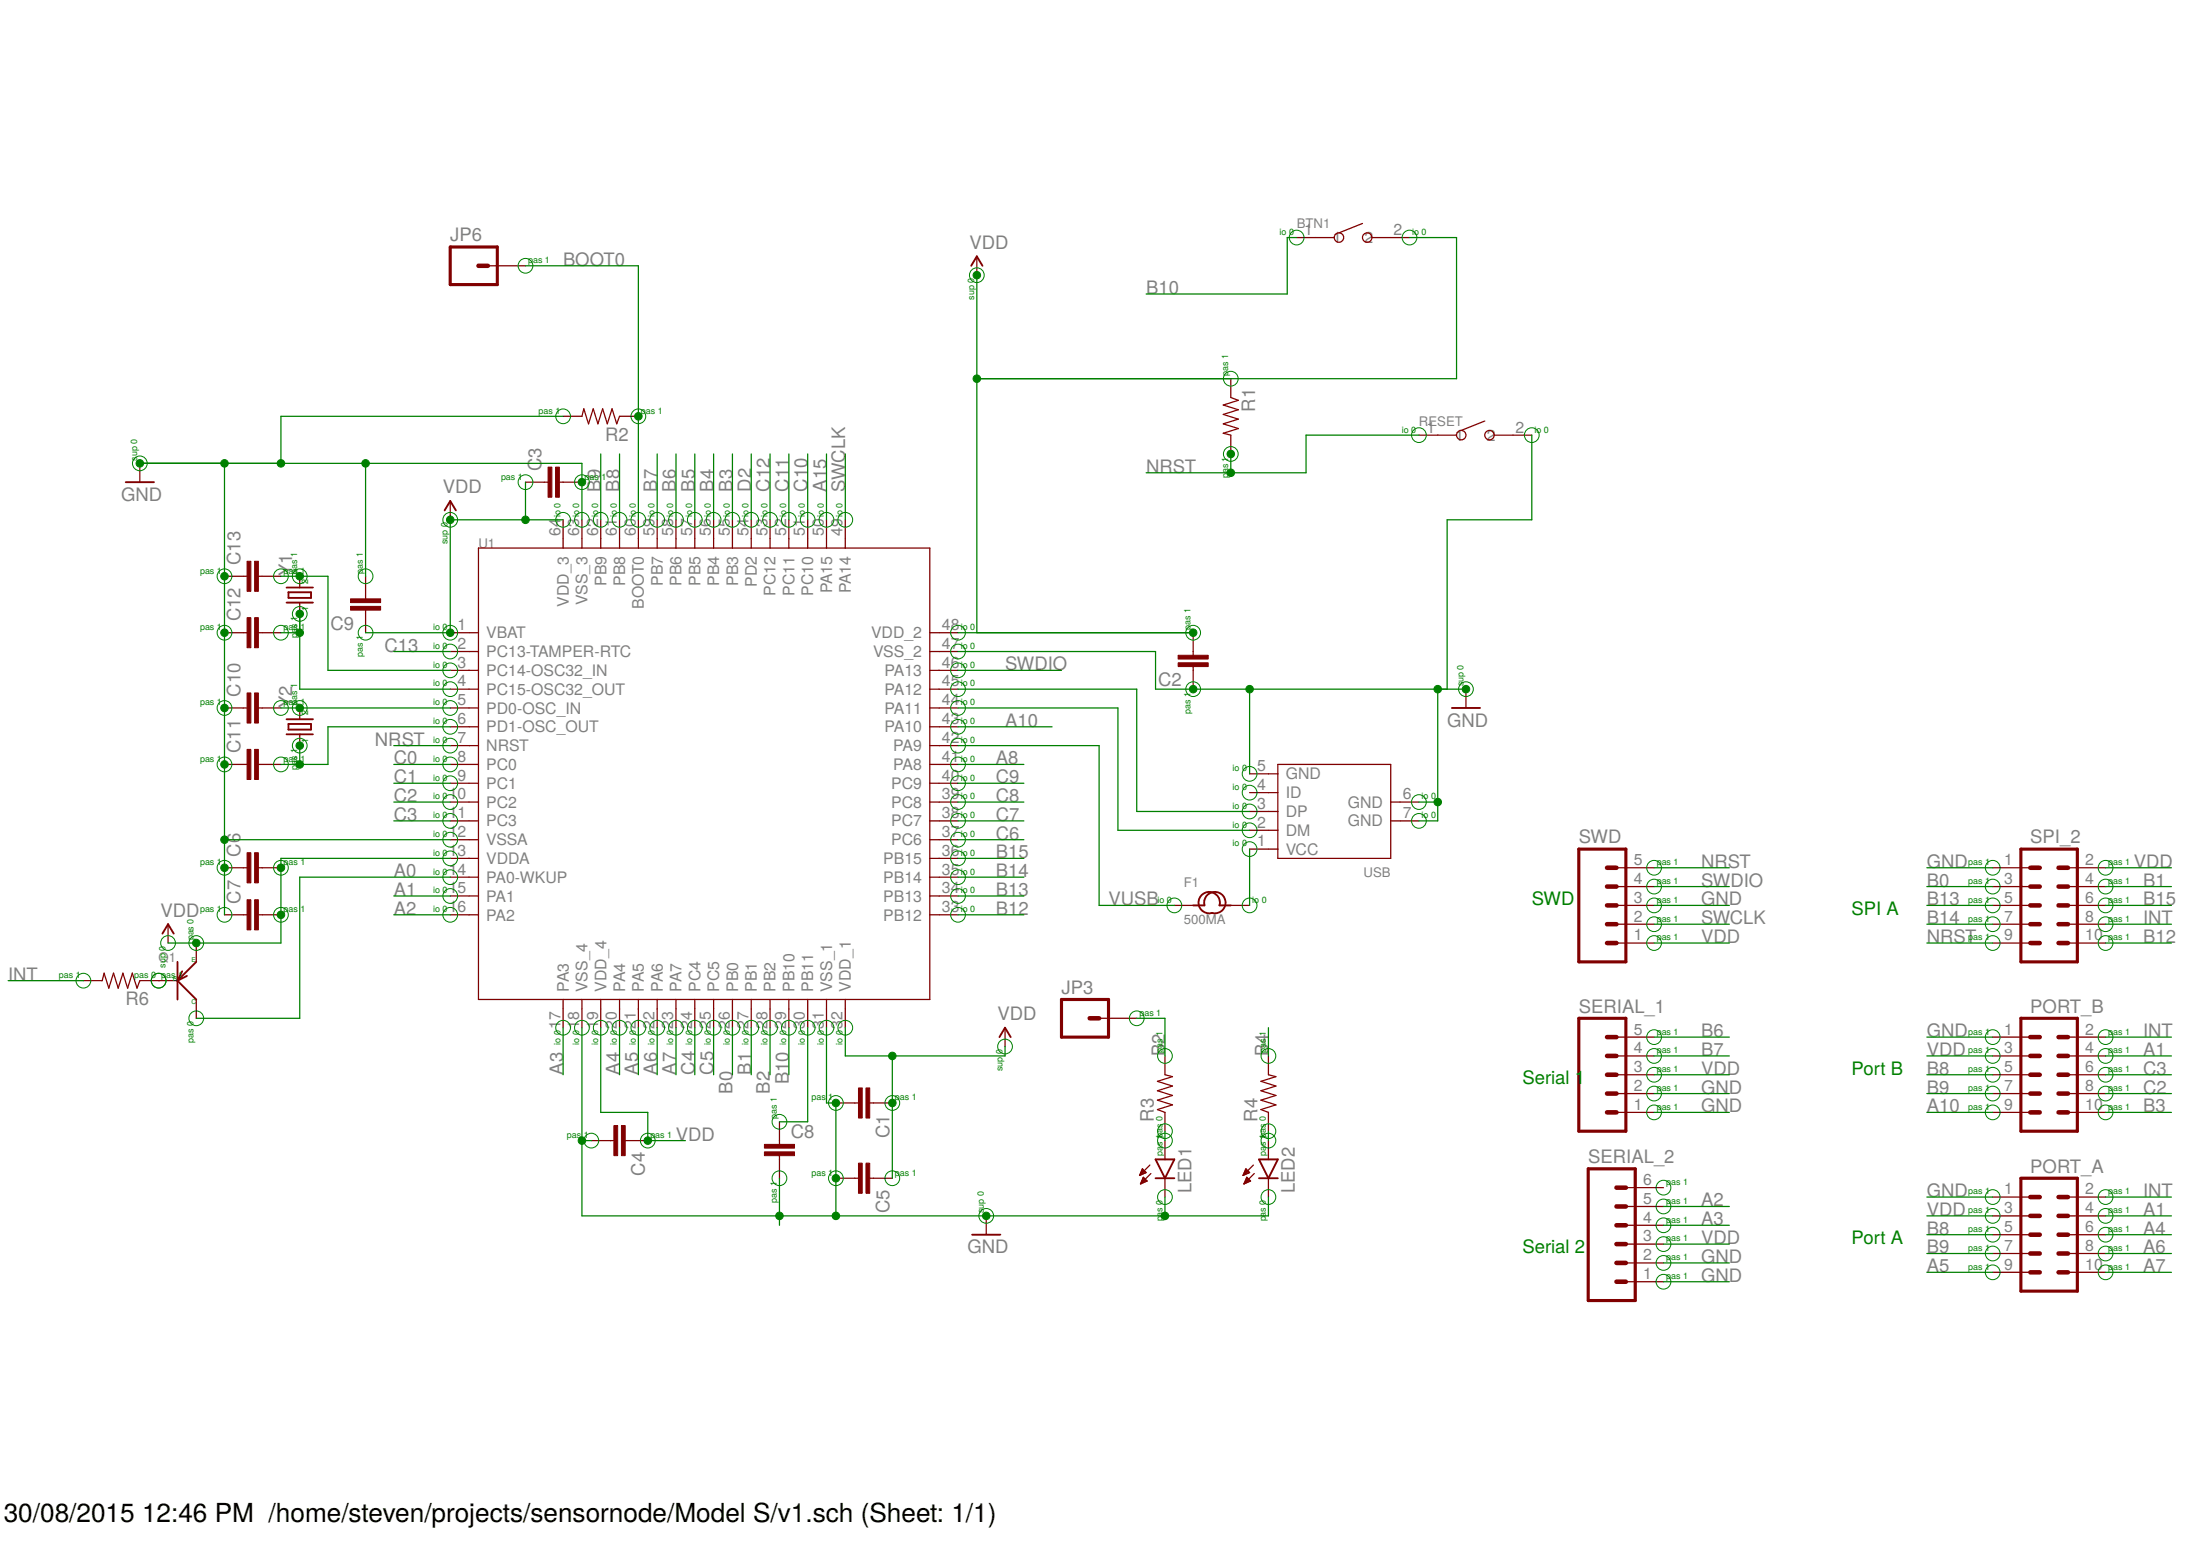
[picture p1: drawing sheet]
<svg xmlns="http://www.w3.org/2000/svg" width="297mm" height="210mm" viewBox="0 0 297 210" stroke-linecap="round" stroke-linejoin="round" font-family="sans-serif">
<g fill="none" stroke="#800000" stroke-width=".17">
<path d="M65.9 35.9h5.1M131.9 34.6v2.5M175.1 32.1h5M184 30.2l-3.2 1.2M185.2 32.1h5.1M76 56.2h2.6l.2-1 .7 2 .6-2 .6 2 .7-2 .6 2 .6-2 .7 2 .4-1h2.5M166.2 51.1v2.6l1 .3-2 .7 2 .6-2 .6 2 .7-2 .6 2 .6-2 .7 1 .2v2.6M191.6 58.7h5.1M200.5 56.8l-3.2 1.3M201.7 58.7h5.1M18.9 62.5v2.6M30.3 77.8h3.1"/>
<path d="M34.9 77.8h3M40.5 77.8v1.5M49.4 77.8v3M60.8 67.6v2.6M64.6 74h60.9v60.9h-60.9zM71 65.1h3M75.5 65.1h3.1M76 70.2v3.8M78.6 70.2v3.8M81.1 70.2v3.8M83.7 70.2v3.8M86.2 70.2v3.8"/>
<path d="M88.7 70.2v3.8M91.3 70.2v3.8M93.8 70.2v3.8M96.4 70.2v3.8M98.9 70.2v3.8M101.4 70.2v3.8M104 70.2v3.8M106.5 70.2v3.8M109.1 70.2v3.8M111.6 70.2v3.8M114.1 70.2v3.8M30.3 95.6h3.1"/>
<path d="M30.3 85.4h3.1M34.9 95.6h3M34.9 85.4h3M40.5 81.3v1.6M40.5 95.6v1.5M40.5 99.1v1.5M49.4 82.4v3M60.8 95.6h3.8M60.8 85.4h3.8M60.8 87.9h3.8M60.8 90.5h3.8M60.8 93h3.8"/>
<path d="M60.8 98.1h3.8M125.5 95.6h3.8M125.5 85.4h3.8M125.5 87.9h3.8M125.5 90.5h3.8M125.5 93h3.8M125.5 98.1h3.8M161.1 85.4v3.1M161.1 90v3M197.9 93v2.6M30.3 117.1h3.1M30.3 103.2h3.1"/>
<path d="M34.9 117.1h3M34.9 103.2h3M60.8 103.2h3.8M60.8 100.6h3.8M60.8 105.7h3.8M60.8 108.3h3.8M60.8 110.8h3.8M60.8 113.3h3.8M60.8 115.9h3.8M60.8 118.4h3.8M125.5 103.2h3.8M125.5 100.6h3.8"/>
<path d="M125.5 105.7h3.8M125.5 108.3h3.8M125.5 110.8h3.8M125.5 113.3h3.8M125.5 115.9h3.8M125.5 118.4h3.8M168.7 114.6h3.8M168.7 112.1h3.8M168.7 109.5h3.8M168.7 107h3.8M168.7 104.5h3.8M172.5 103.2h15.3v12.7h-15.3z"/>
<path d="M187.8 108.3h3.8M187.8 110.8h3.8M218.2 117.1h5.1M218.2 119.7h5.1M269 117.1h5.1M269 119.7h5.1M279.2 117.1h5.1M279.2 119.7h5.1M11.3 132.4h2.5l.3-1 .6 2 .6-2 .7 2 .6-2 .6 2 .7-2 .6 2 .4-1h5.1M22.7 124.8v2.5M26.5 127.3v2.5M26.5 134.9v2.6"/>
<path d="M30.3 123.5h3.1M34.9 123.5h3M60.8 123.5h3.8M60.8 120.9h3.8M76 134.9v3.8M78.6 134.9v3.8M81.1 134.9v3.8M83.7 134.9v3.8M86.2 134.9v3.8M88.7 134.9v3.8M91.3 134.9v3.8M93.8 134.9v3.8"/>
<path d="M96.4 134.9v3.8M98.9 134.9v3.8M101.4 134.9v3.8M104 134.9v3.8M106.5 134.9v3.8M109.1 134.9v3.8M111.6 134.9v3.8M114.1 134.9v3.8M125.5 123.5h3.8M125.5 120.9h3.8M135.7 138.7v2.6M148.4 137.5h5.1"/>
<path d="M158.6 122.2h2.5M166.2 122.2h2.5M218.2 127.3h5.1M218.2 124.8h5.1M218.2 122.2h5.1M218.2 140h5.1M269 127.3h5.1M269 124.8h5.1M269 122.2h5.1M269 140h5.1M279.2 127.3h5.1M279.2 124.8h5.1"/>
<path d="M279.2 122.2h5.1M279.2 140h5.1M79.8 154h3.1M84.4 154h3.1M105.2 151.4v3.1M105.2 156v3M112.9 148.9h3M112.9 159h3M117.4 148.9h3.1M117.4 159h3.1M153.9 158.6h.2M154 158.5h.4"/>
<path d="M154 158.3h.6M154 159.8h.1M154.1 159.7h.2M154.1 158.2h.6M154.1 158.1h.5M154.1 159.5h.5M154.2 159.4h.7M154.2 158h.2M154.2 157.8h.1M154.2 159.3h.5M154.2 157.8l.5 .5-.8 .4zM154.3 159.2h.3"/>
<path d="M154.3 159h.2M154.4 158.9h.1M154.9 159.4l-.5-.5-.4 .9M154.9 159.4l-.9 .4M155.3 157.3l-1.4 1.4M155.4 158.4l-1.4 1.4M157.3 142.5v2.6l1 .2-2 .7 2 .6-2 .6 2 .7-2 .6 2 .6-2 .7 1 .4v2.5M157.3 154v2.5M157.3 159v2.6M167.9 158.6h.2M167.9 158.5h.4M168 158.3h.6"/>
<path d="M168 159.8h.1M168 159.7h.3M168 158.2h.7M168.1 158.1h.4M168.1 159.5h.5M168.1 158h.3M168.1 159.4h.7M168.2 157.8h.1M168.2 159.3h.5M168.2 157.8l.5 .5-.9 .4zM168.2 159.2h.4M168.3 159h.2"/>
<path d="M168.3 158.9h.1M168.8 159.4l-.5-.5-.3 .9M168.8 159.4l-.8 .4M169.2 157.3l-1.4 1.4M169.4 158.4l-1.4 1.4M171.3 142.5v2.6l1 .2-2.1 .7 2.1 .6-2.1 .6 2.1 .7-2.1 .6 2.1 .6-2.1 .7 1.1 .4v2.5M171.3 154v2.5M171.3 159v2.6M218.2 150.2h5.1M218.2 147.6h5.1M218.2 145.1h5.1M218.2 142.5h5.1"/>
<path d="M269 150.2h5.1M269 147.6h5.1M269 145.1h5.1M269 142.5h5.1M279.2 150.2h5.1M279.2 147.6h5.1M279.2 145.1h5.1M279.2 142.5h5.1M133.2 164.1v2.6M219.5 173h5.1M219.5 170.5h5.1M219.5 167.9h5.1"/>
<path d="M219.5 165.4h5.1M219.5 162.9h5.1M219.5 160.3h5.1M269 171.7h5.1M269 169.2h5.1M269 166.7h5.1M269 164.1h5.1M269 161.6h5.1M279.2 171.7h5.1M279.2 169.2h5.1M279.2 166.7h5.1M279.2 164.1h5.1"/>
<path d="M279.2 161.6h5.1"/>
<circle cx="180.8" cy="32.1" r=".64"/>
<circle cx="184.6" cy="32.1" r=".64"/>
<circle cx="197.3" cy="58.7" r=".64"/>
<circle cx="201.1" cy="58.7" r=".64"/>
</g>
<g fill="#800000" stroke="#800000" stroke-width=".14">
<path d="M115.9 146.9h.5v4h-.5z"/>
<path d="M116.9 146.9h.5v4h-.5z"/>
<path d="M159.1 88.5h4v.5h-4z"/>
<path d="M159.1 89.5h4v.5h-4z"/>
<path d="M75 63.1h.5v4h-.5z"/>
<path d="M74 63.1h.5v4h-.5z"/>
<path d="M82.9 151.9h.5v4.1h-.5z"/>
<path d="M83.9 151.9h.5v4.1h-.5z"/>
<path d="M115.9 157h.5v4.1h-.5z"/>
<path d="M116.9 157h.5v4.1h-.5z"/>
<path d="M34.4 115.1h.5v4.1h-.5z"/>
<path d="M33.4 115.1h.5v4.1h-.5z"/>
<path d="M34.4 121.5h.5v4h-.5z"/>
<path d="M33.4 121.5h.5v4h-.5z"/>
<path d="M103.2 155.5h4.1v.5h-4.1z"/>
<path d="M103.2 154.5h4.1v.5h-4.1z"/>
<path d="M47.3 80.8h4.1v.5h-4.1z"/>
<path d="M47.3 81.9h4.1v.5h-4.1z"/>
<path d="M34.4 93.5h.5v4.1h-.5z"/>
<path d="M33.4 93.5h.5v4.1h-.5z"/>
<path d="M34.4 101.2h.5v4h-.5z"/>
<path d="M33.4 101.2h.5v4h-.5z"/>
<path d="M34.4 83.4h.5v4h-.5z"/>
<path d="M33.4 83.4h.5v4h-.5z"/>
<path d="M34.4 75.8h.5v4h-.5z"/>
<path d="M33.4 75.8h.5v4h-.5z"/>
</g>
<g fill="none" stroke="#800000" stroke-width=".25">
<path d="M131.1 35.9l.8-1.3 .8 1.3M17 65.1h3.8M38.7 79.3h3.5M38.9 79.9h3.1v.8h-3.1zM60 68.9l.8-1.3 .8 1.3M38.7 81.3h3.5M38.7 97.1h3.5M38.7 99.1h3.5M38.9 97.7h3.1v.8h-3.1zM196 95.6h3.8M21.9 126l.8-1.2 .8 1.2M24 129.8v5.1"/>
<path d="M24 132.4l2.5 2.5M24.6 131.1l-.6 1.3M25.2 131.7l-1.2 .7M26.5 129.8l-2.5 2.6M134.9 140l.8-1.3 .8 1.3M161.1 122.2h1.5a1.45 1.45 0 0 1 1.3-1.8 1.45 1.45 0 0 1 1.6 1.6 1.45 1.45 0 0 1-1.9 1.2 1.44 1.44 0 0 1-1.8-1.2 1.44 1.44 0 0 1 1.6-1.6 1.44 1.44 0 0 1 1.3 1.8h1.5M156 156.5h2.6l-1.3 2.5zM156 159h2.6M170 159h2.5M170 156.5h2.5l-1.2 2.5zM131.3 166.7h3.8"/>
</g>
<path d="M60.8 33.3h6.3v5.1h-6.3zM213.2 114.6h6.3v15.2h-6.3zM272.9 114.6h7.6v15.2h-7.6zM143.3 134.9h6.4v5.1h-6.4zM213.2 137.5h6.3v15.2h-6.3zM272.9 137.5h7.6v15.2h-7.6zM214.4 157.8h6.4v17.8h-6.4zM272.9 159h7.6v15.3h-7.6z" fill="none" stroke="#800000" stroke-width=".42"/>
<g fill="none" stroke="#800000" stroke-width=".61">
<path d="M64.6 35.9h1.3M217 117.1h1.2M217 119.7h1.2M274.1 117.1h1.3M274.1 119.7h1.3M277.9 117.1h1.3M277.9 119.7h1.3M147.1 137.5h1.3M217 122.2h1.2M217 124.8h1.2M217 127.3h1.2M217 140h1.2"/>
<path d="M274.1 122.2h1.3M274.1 124.8h1.3M274.1 127.3h1.3M274.1 140h1.3M277.9 122.2h1.3M277.9 124.8h1.3M277.9 127.3h1.3M277.9 140h1.3M217 145.1h1.2M217 147.6h1.2M217 150.2h1.2M217 142.5h1.2"/>
<path d="M274.1 145.1h1.3M274.1 147.6h1.3M274.1 150.2h1.3M274.1 142.5h1.3M277.9 145.1h1.3M277.9 147.6h1.3M277.9 150.2h1.3M277.9 142.5h1.3M218.2 167.9h1.3M218.2 170.5h1.3M218.2 173h1.3M218.2 162.9h1.3"/>
<path d="M218.2 165.4h1.3M218.2 160.3h1.3M274.1 166.7h1.3M274.1 169.2h1.3M274.1 171.7h1.3M274.1 161.6h1.3M274.1 164.1h1.3M277.9 166.7h1.3M277.9 169.2h1.3M277.9 171.7h1.3M277.9 161.6h1.3M277.9 164.1h1.3"/>
</g>
<g fill="none" stroke="#008000" stroke-width=".14">
<circle cx="71" cy="35.9" r=".99"/>
<circle cx="131.9" cy="37.1" r=".99"/>
<circle cx="175.1" cy="32.1" r=".99"/>
<circle cx="190.3" cy="32.1" r=".99"/>
<circle cx="76" cy="56.2" r=".99"/>
<circle cx="86.2" cy="56.2" r=".99"/>
<circle cx="166.2" cy="51.1" r=".99"/>
<circle cx="191.6" cy="58.7" r=".99"/>
<circle cx="206.8" cy="58.7" r=".99"/>
<circle cx="18.9" cy="62.5" r=".99"/>
<circle cx="30.3" cy="77.8" r=".99"/>
<circle cx="37.9" cy="77.8" r=".99"/>
<circle cx="40.5" cy="77.8" r=".99"/>
<circle cx="49.4" cy="77.8" r=".99"/>
<circle cx="60.8" cy="70.2" r=".99"/>
<circle cx="71" cy="65.1" r=".99"/>
<circle cx="76" cy="70.2" r=".99"/>
<circle cx="78.6" cy="65.1" r=".99"/>
<circle cx="78.6" cy="70.2" r=".99"/>
<circle cx="81.1" cy="70.2" r=".99"/>
<circle cx="83.7" cy="70.2" r=".99"/>
<circle cx="86.2" cy="70.2" r=".99"/>
<circle cx="88.7" cy="70.2" r=".99"/>
<circle cx="91.3" cy="70.2" r=".99"/>
<circle cx="93.8" cy="70.2" r=".99"/>
<circle cx="96.4" cy="70.2" r=".99"/>
<circle cx="98.9" cy="70.2" r=".99"/>
<circle cx="101.4" cy="70.2" r=".99"/>
<circle cx="104" cy="70.2" r=".99"/>
<circle cx="106.5" cy="70.2" r=".99"/>
<circle cx="109.1" cy="70.2" r=".99"/>
<circle cx="111.6" cy="70.2" r=".99"/>
<circle cx="114.1" cy="70.2" r=".99"/>
<circle cx="166.2" cy="61.3" r=".99"/>
<circle cx="30.3" cy="95.6" r=".99"/>
<circle cx="30.3" cy="85.4" r=".99"/>
<circle cx="37.9" cy="95.6" r=".99"/>
<circle cx="37.9" cy="85.4" r=".99"/>
<circle cx="40.5" cy="95.6" r=".99"/>
<circle cx="40.5" cy="82.9" r=".99"/>
<circle cx="49.4" cy="85.4" r=".99"/>
<circle cx="60.8" cy="93" r=".99"/>
<circle cx="60.8" cy="90.5" r=".99"/>
<circle cx="60.8" cy="95.6" r=".99"/>
<circle cx="60.8" cy="87.9" r=".99"/>
<circle cx="60.8" cy="98.1" r=".99"/>
<circle cx="60.8" cy="85.4" r=".99"/>
<circle cx="129.3" cy="98.1" r=".99"/>
<circle cx="129.3" cy="95.6" r=".99"/>
<circle cx="129.3" cy="90.5" r=".99"/>
<circle cx="129.3" cy="87.9" r=".99"/>
<circle cx="129.3" cy="93" r=".99"/>
<circle cx="129.3" cy="85.4" r=".99"/>
<circle cx="161.1" cy="93" r=".99"/>
<circle cx="161.1" cy="85.4" r=".99"/>
<circle cx="197.9" cy="93" r=".99"/>
<circle cx="30.3" cy="117.1" r=".99"/>
<circle cx="30.3" cy="103.2" r=".99"/>
<circle cx="37.9" cy="117.1" r=".99"/>
<circle cx="37.9" cy="103.2" r=".99"/>
<circle cx="40.5" cy="100.6" r=".99"/>
<circle cx="60.8" cy="115.9" r=".99"/>
<circle cx="60.8" cy="110.8" r=".99"/>
<circle cx="60.8" cy="113.3" r=".99"/>
<circle cx="60.8" cy="118.4" r=".99"/>
<circle cx="60.8" cy="103.2" r=".99"/>
<circle cx="60.8" cy="105.7" r=".99"/>
<circle cx="60.8" cy="108.3" r=".99"/>
<circle cx="60.8" cy="100.6" r=".99"/>
<circle cx="129.3" cy="113.3" r=".99"/>
<circle cx="129.3" cy="103.2" r=".99"/>
<circle cx="129.3" cy="110.8" r=".99"/>
<circle cx="129.3" cy="100.6" r=".99"/>
<circle cx="129.3" cy="118.4" r=".99"/>
<circle cx="129.3" cy="105.7" r=".99"/>
<circle cx="129.3" cy="115.9" r=".99"/>
<circle cx="129.3" cy="108.3" r=".99"/>
<circle cx="168.7" cy="109.5" r=".99"/>
<circle cx="168.7" cy="107" r=".99"/>
<circle cx="168.7" cy="114.6" r=".99"/>
<circle cx="168.7" cy="112.1" r=".99"/>
<circle cx="168.7" cy="104.5" r=".99"/>
<circle cx="191.6" cy="110.8" r=".99"/>
<circle cx="191.6" cy="108.3" r=".99"/>
<circle cx="223.3" cy="117.1" r=".99"/>
<circle cx="223.3" cy="119.7" r=".99"/>
<circle cx="269" cy="119.7" r=".99"/>
<circle cx="269" cy="117.1" r=".99"/>
<circle cx="284.3" cy="117.1" r=".99"/>
<circle cx="284.3" cy="119.7" r=".99"/>
<circle cx="11.3" cy="132.4" r=".99"/>
<circle cx="21.4" cy="132.4" r=".99"/>
<circle cx="22.7" cy="127.3" r=".99"/>
<circle cx="26.5" cy="127.3" r=".99"/>
<circle cx="26.5" cy="137.5" r=".99"/>
<circle cx="30.3" cy="123.5" r=".99"/>
<circle cx="37.9" cy="123.5" r=".99"/>
<circle cx="60.8" cy="120.9" r=".99"/>
<circle cx="60.8" cy="123.5" r=".99"/>
<circle cx="76" cy="138.7" r=".99"/>
<circle cx="78.6" cy="138.7" r=".99"/>
<circle cx="81.1" cy="138.7" r=".99"/>
<circle cx="83.7" cy="138.7" r=".99"/>
<circle cx="86.2" cy="138.7" r=".99"/>
<circle cx="88.7" cy="138.7" r=".99"/>
<circle cx="91.3" cy="138.7" r=".99"/>
<circle cx="93.8" cy="138.7" r=".99"/>
<circle cx="96.4" cy="138.7" r=".99"/>
<circle cx="98.9" cy="138.7" r=".99"/>
<circle cx="101.4" cy="138.7" r=".99"/>
<circle cx="104" cy="138.7" r=".99"/>
<circle cx="106.5" cy="138.7" r=".99"/>
<circle cx="109.1" cy="138.7" r=".99"/>
<circle cx="111.6" cy="138.7" r=".99"/>
<circle cx="114.1" cy="138.7" r=".99"/>
<circle cx="129.3" cy="120.9" r=".99"/>
<circle cx="129.3" cy="123.5" r=".99"/>
<circle cx="153.5" cy="137.5" r=".99"/>
<circle cx="158.6" cy="122.2" r=".99"/>
<circle cx="168.7" cy="122.2" r=".99"/>
<circle cx="223.3" cy="124.8" r=".99"/>
<circle cx="223.3" cy="140" r=".99"/>
<circle cx="223.3" cy="127.3" r=".99"/>
<circle cx="223.3" cy="122.2" r=".99"/>
<circle cx="269" cy="124.8" r=".99"/>
<circle cx="269" cy="122.2" r=".99"/>
<circle cx="269" cy="140" r=".99"/>
<circle cx="269" cy="127.3" r=".99"/>
<circle cx="284.3" cy="140" r=".99"/>
<circle cx="284.3" cy="122.2" r=".99"/>
<circle cx="284.3" cy="124.8" r=".99"/>
<circle cx="284.3" cy="127.3" r=".99"/>
<circle cx="79.8" cy="154" r=".99"/>
<circle cx="87.5" cy="154" r=".99"/>
<circle cx="105.2" cy="151.4" r=".99"/>
<circle cx="105.2" cy="159" r=".99"/>
<circle cx="112.9" cy="148.9" r=".99"/>
<circle cx="112.9" cy="159" r=".99"/>
<circle cx="120.5" cy="148.9" r=".99"/>
<circle cx="120.5" cy="159" r=".99"/>
<circle cx="135.7" cy="141.3" r=".99"/>
<circle cx="157.3" cy="154" r=".99"/>
<circle cx="157.3" cy="142.5" r=".99"/>
<circle cx="157.3" cy="152.7" r=".99"/>
<circle cx="171.3" cy="154" r=".99"/>
<circle cx="171.3" cy="142.5" r=".99"/>
<circle cx="171.3" cy="152.7" r=".99"/>
<circle cx="223.3" cy="150.2" r=".99"/>
<circle cx="223.3" cy="147.6" r=".99"/>
<circle cx="223.3" cy="145.1" r=".99"/>
<circle cx="223.3" cy="142.5" r=".99"/>
<circle cx="269" cy="150.2" r=".99"/>
<circle cx="269" cy="142.5" r=".99"/>
<circle cx="269" cy="147.6" r=".99"/>
<circle cx="269" cy="145.1" r=".99"/>
<circle cx="284.3" cy="150.2" r=".99"/>
<circle cx="284.3" cy="142.5" r=".99"/>
<circle cx="284.3" cy="147.6" r=".99"/>
<circle cx="284.3" cy="145.1" r=".99"/>
<circle cx="133.2" cy="164.1" r=".99"/>
<circle cx="157.3" cy="161.6" r=".99"/>
<circle cx="171.3" cy="161.6" r=".99"/>
<circle cx="224.6" cy="167.9" r=".99"/>
<circle cx="224.6" cy="170.5" r=".99"/>
<circle cx="224.6" cy="165.4" r=".99"/>
<circle cx="224.6" cy="162.9" r=".99"/>
<circle cx="224.6" cy="160.3" r=".99"/>
<circle cx="224.6" cy="173" r=".99"/>
<circle cx="269" cy="161.6" r=".99"/>
<circle cx="269" cy="166.7" r=".99"/>
<circle cx="269" cy="169.2" r=".99"/>
<circle cx="269" cy="171.7" r=".99"/>
<circle cx="269" cy="164.1" r=".99"/>
<circle cx="284.3" cy="171.7" r=".99"/>
<circle cx="284.3" cy="169.2" r=".99"/>
<circle cx="284.3" cy="166.7" r=".99"/>
<circle cx="284.3" cy="161.6" r=".99"/>
<circle cx="284.3" cy="164.1" r=".99"/>
</g>
<g fill="none" stroke="#008000" stroke-width=".17">
<path d="M71 35.9h15.2v34.3M131.9 37.1v48.3M175.1 32.1h-1.3v7.6h-19.1M190.3 32.1h6.4v19h-64.8M76 56.2h-38.1v6.3M191.6 58.7h-15.3v5.1h-21.6M206.8 58.7v11.5h-11.4v22.8M18.9 62.5h59.7v7.7M30.3 62.5v61M37.9 77.8h6.4v12.7h16.5M49.4 62.5v15.3M71 65.1v5.1"/>
<path d="M76 70.2h-15.2v15.2h-11.4M81.1 61.3v8.9M83.7 61.3v8.9M88.7 61.3v8.9M91.3 61.3v8.9M93.8 61.3v8.9M96.4 61.3v8.9M98.9 61.3v8.9M101.4 61.3v8.9M104 61.3v8.9M106.5 61.3v8.9M109.1 61.3v8.9"/>
<path d="M111.6 61.3v8.9M114.1 61.3v8.9M166.2 61.3v2.5M37.9 85.4h2.6M37.9 95.6h22.9M40.5 82.9v10.1h20.3M53.2 87.9h7.6M60.8 98.1h-16.5v5.1h-6.4M129.3 87.9h26.7v5.1h41.9M129.3 93h24.2v16.5h15.2M129.3 90.5h14M129.3 85.4h31.8"/>
<path d="M129.3 95.6h21.6v16.5h17.8M129.3 98.1h12.7M168.7 93v11.5M194.1 93v17.8h-2.5M30.3 113.3h30.5M40.5 100.6v2.6M53.2 110.8h7.6M53.2 108.3h7.6M53.2 103.2h7.6M53.2 100.6h7.6M53.2 105.7h7.6M60.8 115.9h-22.9v11.4h-15.2"/>
<path d="M60.8 118.4h-20.3v19.1h-14M129.3 113.3h8.9M129.3 110.8h8.9M129.3 108.3h8.9M129.3 100.6h19.1v21.6h10.2M129.3 103.2h8.9M129.3 115.9h8.9M129.3 118.4h8.9M129.3 105.7h8.9M168.7 114.6v7.6M191.6 108.3h2.5M223.3 117.1h10.2"/>
<path d="M223.3 119.7h10.2M260.2 117.1h8.8M260.2 119.7h8.8M284.3 117.1h8.9M284.3 119.7h8.9M1.1 132.4h10.2M53.2 123.5h7.6M53.2 120.9h7.6M76 138.7v6.4M78.6 138.7v25.4h92.7v-2.5M81.1 138.7v11.5h6.4v3.8h5M83.7 138.7v6.4"/>
<path d="M86.2 138.7v6.4M88.7 138.7v6.4M91.3 138.7v6.4M93.8 138.7v6.4M96.4 138.7v6.4M98.9 138.7v6.4M101.4 138.7v6.4M104 138.7v6.4M106.5 138.7v6.4M109.1 138.7v12.7h-3.9M111.6 138.7v10.2h1.3v15.2M114.1 138.7v3.8h21.6v-1.2"/>
<path d="M129.3 123.5h8.9M129.3 120.9h8.9M153.5 137.5h3.8v5M171.3 138.7v3.8M223.3 122.2h10.2M223.3 140h10.2M223.3 127.3h10.2M223.3 124.8h10.2M260.2 122.2h8.8M260.2 140h8.8M260.2 127.3h8.8M260.2 124.8h8.8"/>
<path d="M284.3 122.2h8.9M284.3 140h8.9M284.3 127.3h8.9M284.3 124.8h8.9M78.6 154h1.2M105.2 159v6.4M120.5 142.5v16.5M157.3 152.7v1.3M171.3 152.7v1.3M223.3 150.2h10.2M223.3 147.6h10.2M223.3 145.1h10.2"/>
<path d="M223.3 142.5h10.2M260.2 150.2h8.8M260.2 147.6h8.8M260.2 145.1h8.8M260.2 142.5h8.8M284.3 150.2h8.9M284.3 147.6h8.9M284.3 145.1h8.9M284.3 142.5h8.9M157.3 161.6v2.5M224.6 173h8.9M224.6 170.5h8.9"/>
<path d="M224.6 167.9h8.9M224.6 162.9h8.9M224.6 165.4h8.9M260.2 164.1h8.8M260.2 161.6h8.8M260.2 169.2h8.8M260.2 166.7h8.8M260.2 171.7h8.8M284.3 164.1h8.9M284.3 161.6h8.9M284.3 169.2h8.9M284.3 166.7h8.9"/>
<path d="M284.3 171.7h8.9"/>
</g>
<g fill="#008000" stroke="#008000" stroke-width=".14">
<circle cx="112.9" cy="148.9" r=".51"/>
<circle cx="112.9" cy="159" r=".51"/>
<circle cx="112.9" cy="164.1" r=".51"/>
<circle cx="105.2" cy="164.1" r=".51"/>
<circle cx="133.2" cy="164.1" r=".51"/>
<circle cx="78.6" cy="154" r=".51"/>
<circle cx="157.3" cy="164.1" r=".51"/>
<circle cx="30.3" cy="113.3" r=".51"/>
<circle cx="78.6" cy="65.1" r=".51"/>
<circle cx="18.9" cy="62.5" r=".51"/>
<circle cx="30.3" cy="85.4" r=".51"/>
<circle cx="30.3" cy="95.6" r=".51"/>
<circle cx="30.3" cy="77.8" r=".51"/>
<circle cx="30.3" cy="103.2" r=".51"/>
<circle cx="30.3" cy="117.1" r=".51"/>
<circle cx="49.4" cy="62.5" r=".51"/>
<circle cx="37.9" cy="62.5" r=".51"/>
<circle cx="30.3" cy="62.5" r=".51"/>
<circle cx="161.1" cy="93" r=".51"/>
<circle cx="197.9" cy="93" r=".51"/>
<circle cx="168.7" cy="93" r=".51"/>
<circle cx="194.1" cy="93" r=".51"/>
<circle cx="194.1" cy="108.3" r=".51"/>
<circle cx="40.5" cy="77.8" r=".51"/>
<circle cx="40.5" cy="82.9" r=".51"/>
<circle cx="40.5" cy="85.4" r=".51"/>
<circle cx="40.5" cy="95.6" r=".51"/>
<circle cx="40.5" cy="100.6" r=".51"/>
<circle cx="40.5" cy="103.2" r=".51"/>
<circle cx="166.2" cy="61.3" r=".51"/>
<circle cx="166.2" cy="63.8" r=".51"/>
<circle cx="86.2" cy="56.2" r=".51"/>
<circle cx="161.1" cy="85.4" r=".51"/>
<circle cx="131.9" cy="37.1" r=".51"/>
<circle cx="131.9" cy="51.1" r=".51"/>
<circle cx="120.5" cy="148.9" r=".51"/>
<circle cx="120.5" cy="142.5" r=".51"/>
<circle cx="87.5" cy="154" r=".51"/>
<circle cx="37.9" cy="117.1" r=".51"/>
<circle cx="37.9" cy="123.5" r=".51"/>
<circle cx="26.5" cy="127.3" r=".51"/>
<circle cx="71" cy="70.2" r=".51"/>
<circle cx="60.8" cy="85.4" r=".51"/>
<circle cx="60.8" cy="70.2" r=".51"/>
</g>
<g font-size="3.5">
<text x=".5" y="205.4">30/08/2015</text>
<text x="19.2" y="205.4">12:46 PM /home/steven/projects/sensornode/Model S/v1.sch (Sheet: 1/1)</text>
</g>
<g font-size="2.5" fill="#808080">
<text x="60.8" y="32.6">JP6</text>
<text x="76" y="35.9">BOOT0</text>
<text x="130.9" y="33.6">VDD</text>
<text x="154.8" y="39.7">B10</text>
<text x="81.7" y="59.5">R2</text>
<text x="169.5" y="55.6" transform="rotate(-90 169.5 55.6)">R1</text>
<text x="73.1" y="63.6" transform="rotate(-90 73.1 63.6)">C3</text>
<text x="154.8" y="63.8">NRST</text>
<text x="16.3" y="67.6">GND</text>
<text x="59.8" y="66.6">VDD</text>
<text x="81.1" y="66.4" transform="rotate(-90 81.1 66.4)">B9</text>
<text x="83.6" y="66.4" transform="rotate(-90 83.6 66.4)">B8</text>
<text x="88.7" y="66.4" transform="rotate(-90 88.7 66.4)">B7</text>
<text x="91.3" y="66.4" transform="rotate(-90 91.3 66.4)">B6</text>
<text x="93.8" y="66.4" transform="rotate(-90 93.8 66.4)">B5</text>
<text x="96.3" y="66.4" transform="rotate(-90 96.3 66.4)">B4</text>
<text x="98.9" y="66.4" transform="rotate(-90 98.9 66.4)">B3</text>
<text x="101.4" y="66.4" transform="rotate(-90 101.4 66.4)">D2</text>
<text x="104" y="66.4" transform="rotate(-90 104 66.4)">C12</text>
<text x="106.5" y="66.4" transform="rotate(-90 106.5 66.4)">C11</text>
<text x="109" y="66.4" transform="rotate(-90 109 66.4)">C10</text>
<text x="111.6" y="66.4" transform="rotate(-90 111.6 66.4)">A15</text>
<text x="114.1" y="66.4" transform="rotate(-90 114.1 66.4)">SWCLK</text>
<text x="32.5" y="76.3" transform="rotate(-90 32.5 76.3)">C13</text>
<text x="39.5" y="77.8" transform="rotate(-90 39.5 77.8)">Y1</text>
<text x="32.5" y="83.9" transform="rotate(-90 32.5 83.9)">C12</text>
<text x="44.6" y="85">C9</text>
<text x="51.9" y="87.9">C13</text>
<text x="32.5" y="94" transform="rotate(-90 32.5 94)">C10</text>
<text x="39.5" y="95.6" transform="rotate(-90 39.5 95.6)">Y2</text>
<text x="135.7" y="90.5">SWDIO</text>
<text x="156.4" y="92.6">C2</text>
<text x="32.5" y="101.7" transform="rotate(-90 32.5 101.7)">C11</text>
<text x="50.6" y="100.6">NRST</text>
<text x="135.7" y="98.1">A10</text>
<text x="195.4" y="98.1">GND</text>
<text x="53.2" y="105.7">C1</text>
<text x="53.2" y="103.2">C0</text>
<text x="134.4" y="103.2">A8</text>
<text x="134.4" y="105.7">C9</text>
<text x="53.2" y="110.8">C3</text>
<text x="53.2" y="108.3">C2</text>
<text x="134.4" y="108.3">C8</text>
<text x="134.4" y="110.8">C7</text>
<text x="134.4" y="113.3">C6</text>
<text x="213.2" y="113.8">SWD</text>
<text x="274.1" y="113.8">SPI_2</text>
<text x="32.5" y="115.6" transform="rotate(-90 32.5 115.6)">C6</text>
<text x="53.2" y="118.4">A0</text>
<text x="134.4" y="115.9">B15</text>
<text x="134.4" y="118.4">B14</text>
<text x="229.7" y="117.1">NRST</text>
<text x="229.7" y="119.7">SWDIO</text>
<text x="260.2" y="117.1">GND</text>
<text x="260.2" y="119.7">B0</text>
<text x="288.1" y="117.1">VDD</text>
<text x="289.4" y="119.7">B1</text>
<text x="21.7" y="123.7">VDD</text>
<text x="32.5" y="122" transform="rotate(-90 32.5 122)">C7</text>
<text x="53.2" y="123.5">A2</text>
<text x="53.2" y="121">A1</text>
<text x="134.4" y="123.5">B12</text>
<text x="134.4" y="121">B13</text>
<text x="149.7" y="122.2">VUSB</text>
<text x="229.7" y="122.2">GND</text>
<text x="229.7" y="124.8">SWCLK</text>
<text x="260.2" y="124.8">B14</text>
<text x="260.2" y="122.2">B13</text>
<text x="289.4" y="124.8">INT</text>
<text x="289.4" y="122.2">B15</text>
<text x="229.7" y="127.3">VDD</text>
<text x="260.2" y="127.3">NRST</text>
<text x="289.4" y="127.3">B12</text>
<text x="1.1" y="132.4">INT</text>
<text x="17" y="135.7">R6</text>
<text x="134.7" y="137.7">VDD</text>
<text x="143.3" y="134.2">JP3</text>
<text x="213.2" y="136.7">SERIAL_1</text>
<text x="274.1" y="136.7">PORT_B</text>
<text x="157.3" y="142.5" transform="rotate(-90 157.3 142.5)">B2</text>
<text x="171.3" y="142.5" transform="rotate(-90 171.3 142.5)">B4</text>
<text x="229.7" y="142.5">B7</text>
<text x="229.7" y="140">B6</text>
<text x="260.2" y="140">GND</text>
<text x="260.2" y="142.5">VDD</text>
<text x="289.4" y="142.5">A1</text>
<text x="289.4" y="140">INT</text>
<text x="76" y="145.1" transform="rotate(-90 76 145.1)">A3</text>
<text x="83.6" y="145.1" transform="rotate(-90 83.6 145.1)">A4</text>
<text x="86.2" y="145.1" transform="rotate(-90 86.2 145.1)">A5</text>
<text x="88.7" y="145.1" transform="rotate(-90 88.7 145.1)">A6</text>
<text x="91.3" y="145.1" transform="rotate(-90 91.3 145.1)">A7</text>
<text x="93.8" y="145.1" transform="rotate(-90 93.8 145.1)">C4</text>
<text x="96.3" y="145.1" transform="rotate(-90 96.3 145.1)">C5</text>
<text x="98.9" y="147.6" transform="rotate(-90 98.9 147.6)">B0</text>
<text x="101.4" y="145.1" transform="rotate(-90 101.4 145.1)">B1</text>
<text x="104" y="147.6" transform="rotate(-90 104 147.6)">B2</text>
<text x="106.5" y="146.3" transform="rotate(-90 106.5 146.3)">B10</text>
<text x="229.7" y="147.6">GND</text>
<text x="229.7" y="145.1">VDD</text>
<text x="260.2" y="147.6">B9</text>
<text x="260.2" y="145.1">B8</text>
<text x="289.4" y="145.1">C3</text>
<text x="289.4" y="147.6">C2</text>
<text x="91.3" y="154">VDD</text>
<text x="106.8" y="153.6">C8</text>
<text x="120.1" y="153.6" transform="rotate(-90 120.1 153.6)">C1</text>
<text x="155.8" y="151.4" transform="rotate(-90 155.8 151.4)">R3</text>
<text x="169.8" y="151.4" transform="rotate(-90 169.8 151.4)">R4</text>
<text x="229.7" y="150.2">GND</text>
<text x="260.2" y="150.2">A10</text>
<text x="289.4" y="150.2">B3</text>
<text x="87.1" y="158.7" transform="rotate(-90 87.1 158.7)">C4</text>
<text x="160.9" y="161.1" transform="rotate(-90 160.9 161.1)">LED1</text>
<text x="174.8" y="161.1" transform="rotate(-90 174.8 161.1)">LED2</text>
<text x="214.4" y="157">SERIAL_2</text>
<text x="260.2" y="161.6">GND</text>
<text x="274.1" y="158.3">PORT_A</text>
<text x="289.4" y="161.6">INT</text>
<text x="120.1" y="163.8" transform="rotate(-90 120.1 163.8)">C5</text>
<text x="229.7" y="167.9">VDD</text>
<text x="229.7" y="162.9">A2</text>
<text x="229.7" y="165.4">A3</text>
<text x="260.2" y="164.1">VDD</text>
<text x="260.2" y="166.7">B8</text>
<text x="289.4" y="164.1">A1</text>
<text x="289.4" y="166.7">A4</text>
<text x="130.6" y="169.2">GND</text>
<text x="229.7" y="173">GND</text>
<text x="229.7" y="170.5">GND</text>
<text x="260.2" y="169.2">B9</text>
<text x="260.2" y="171.7">A5</text>
<text x="289.4" y="169.2">A6</text>
<text x="289.4" y="171.7">A7</text>
</g>
<g font-size="2.5" fill="#008000">
<text x="206.8" y="122.2">SWD</text>
<text x="250" y="123.5">SPI A</text>
<text x="205.6" y="146.3">Serial 1</text>
<text x="250" y="145.1">Port B</text>
<text x="250" y="167.9">Port A</text>
<text x="205.6" y="169.2">Serial 2</text>
</g>
<g font-size="2.1" fill="#808080">
<text x="176.1" y="31.7">1</text>
<text x="180" y="32.8">1</text>
<text x="184.3" y="32.8">2</text>
<text x="188.1" y="31.7">2</text>
<text x="192.6" y="58.4">1</text>
<text x="196.5" y="59.5">1</text>
<text x="200.8" y="59.5">2</text>
<text x="204.6" y="58.4">2</text>
<text x="75.7" y="72.4" transform="rotate(-90 75.7 72.4)">64</text>
<text x="78.2" y="72.4" transform="rotate(-90 78.2 72.4)">63</text>
<text x="80.7" y="72.4" transform="rotate(-90 80.7 72.4)">62</text>
<text x="83.3" y="72.4" transform="rotate(-90 83.3 72.4)">61</text>
<text x="85.8" y="72.4" transform="rotate(-90 85.8 72.4)">60</text>
<text x="88.4" y="72.4" transform="rotate(-90 88.4 72.4)">59</text>
<text x="90.9" y="72.4" transform="rotate(-90 90.9 72.4)">58</text>
<text x="93.4" y="72.4" transform="rotate(-90 93.4 72.4)">57</text>
<text x="96" y="72.4" transform="rotate(-90 96 72.4)">56</text>
<text x="98.5" y="72.4" transform="rotate(-90 98.5 72.4)">55</text>
<text x="101.1" y="72.4" transform="rotate(-90 101.1 72.4)">54</text>
<text x="103.6" y="72.4" transform="rotate(-90 103.6 72.4)">53</text>
<text x="106.1" y="72.4" transform="rotate(-90 106.1 72.4)">52</text>
<text x="108.7" y="72.4" transform="rotate(-90 108.7 72.4)">51</text>
<text x="111.2" y="72.4" transform="rotate(-90 111.2 72.4)">50</text>
<text x="113.8" y="72.4" transform="rotate(-90 113.8 72.4)">49</text>
<text x="76.8" y="81.9" transform="rotate(-90 76.8 81.9)">VDD_3</text>
<text x="79.3" y="81.6" transform="rotate(-90 79.3 81.6)">VSS_3</text>
<text x="81.9" y="79.1" transform="rotate(-90 81.9 79.1)">PB9</text>
<text x="84.4" y="79.1" transform="rotate(-90 84.4 79.1)">PB8</text>
<text x="86.9" y="82.2" transform="rotate(-90 86.9 82.2)">BOOT0</text>
<text x="89.5" y="79.1" transform="rotate(-90 89.5 79.1)">PB7</text>
<text x="92" y="79.1" transform="rotate(-90 92 79.1)">PB6</text>
<text x="94.6" y="79.1" transform="rotate(-90 94.6 79.1)">PB5</text>
<text x="97.1" y="79.1" transform="rotate(-90 97.1 79.1)">PB4</text>
<text x="99.6" y="79.1" transform="rotate(-90 99.6 79.1)">PB3</text>
<text x="102.2" y="79.2" transform="rotate(-90 102.2 79.2)">PD2</text>
<text x="104.7" y="80.4" transform="rotate(-90 104.7 80.4)">PC12</text>
<text x="107.3" y="80.4" transform="rotate(-90 107.3 80.4)">PC11</text>
<text x="109.8" y="80.4" transform="rotate(-90 109.8 80.4)">PC10</text>
<text x="112.3" y="80.1" transform="rotate(-90 112.3 80.1)">PA15</text>
<text x="114.9" y="80.1" transform="rotate(-90 114.9 80.1)">PA14</text>
<text x="61.8" y="85">1</text>
<text x="61.8" y="87.6">2</text>
<text x="65.7" y="86.2">VBAT</text>
<text x="65.7" y="88.7">PC13-TAMPER-RTC</text>
<text x="117.6" y="86.2">VDD_2</text>
<text x="117.9" y="88.7">VSS_2</text>
<text x="127.2" y="87.6">47</text>
<text x="127.2" y="85">48</text>
<text x="61.8" y="90.1">3</text>
<text x="61.8" y="92.7">4</text>
<text x="61.8" y="95.2">5</text>
<text x="65.7" y="91.2">PC14-OSC32_IN</text>
<text x="65.7" y="93.8">PC15-OSC32_OUT</text>
<text x="119.4" y="93.8">PA12</text>
<text x="119.4" y="91.2">PA13</text>
<text x="127.2" y="95.2">44</text>
<text x="127.2" y="92.7">45</text>
<text x="127.2" y="90.1">46</text>
<text x="61.8" y="97.7">6</text>
<text x="61.8" y="100.3">7</text>
<text x="65.7" y="96.3">PD0-OSC_IN</text>
<text x="65.7" y="98.9">PD1-OSC_OUT</text>
<text x="65.7" y="101.4">NRST</text>
<text x="119.4" y="98.9">PA10</text>
<text x="119.4" y="96.3">PA11</text>
<text x="120.6" y="101.4">PA9</text>
<text x="127.2" y="100.3">42</text>
<text x="127.2" y="97.7">43</text>
<text x="60.6" y="107.9">10</text>
<text x="61.8" y="102.8">8</text>
<text x="61.8" y="105.4">9</text>
<text x="65.7" y="103.9">PC0</text>
<text x="65.7" y="106.5">PC1</text>
<text x="120.3" y="106.5">PC9</text>
<text x="120.6" y="103.9">PA8</text>
<text x="127.2" y="107.9">39</text>
<text x="127.2" y="105.4">40</text>
<text x="127.2" y="102.8">41</text>
<text x="169.7" y="106.6">4</text>
<text x="169.7" y="104.1">5</text>
<text x="173.6" y="107.8">ID</text>
<text x="173.6" y="105.2">GND</text>
<text x="189.4" y="107.9">6</text>
<text x="60.6" y="110.4">11</text>
<text x="60.6" y="113">12</text>
<text x="65.7" y="109">PC2</text>
<text x="65.7" y="111.6">PC3</text>
<text x="120.3" y="111.6">PC7</text>
<text x="120.3" y="109">PC8</text>
<text x="127.2" y="113">37</text>
<text x="127.2" y="110.4">38</text>
<text x="169.7" y="111.7">2</text>
<text x="169.7" y="109.2">3</text>
<text x="173.6" y="112.8">DM</text>
<text x="173.6" y="110.3">DP</text>
<text x="182" y="109">GND</text>
<text x="182" y="111.6">GND</text>
<text x="189.4" y="110.4">7</text>
<text x="60.6" y="115.5">13</text>
<text x="60.6" y="118.1">14</text>
<text x="65.7" y="114.1">VSSA</text>
<text x="65.7" y="116.6">VDDA</text>
<text x="65.7" y="119.2">PA0-WKUP</text>
<text x="119.3" y="119.2">PB14</text>
<text x="119.3" y="116.6">PB15</text>
<text x="120.3" y="114.1">PC6</text>
<text x="127.2" y="118.1">35</text>
<text x="127.2" y="115.5">36</text>
<text x="169.7" y="114.3">1</text>
<text x="173.6" y="115.4">VCC</text>
<text x="220.6" y="119.3">4</text>
<text x="220.6" y="116.8">5</text>
<text x="270.6" y="119.3">3</text>
<text x="270.6" y="116.8">1</text>
<text x="281.5" y="119.3">4</text>
<text x="281.5" y="116.8">2</text>
<text x="60.6" y="120.6">15</text>
<text x="60.6" y="123.1">16</text>
<text x="65.7" y="121.7">PA1</text>
<text x="65.7" y="124.3">PA2</text>
<text x="119.3" y="124.3">PB12</text>
<text x="119.3" y="121.7">PB13</text>
<text x="127.2" y="123.1">33</text>
<text x="127.2" y="120.6">34</text>
<text x="220.6" y="124.4">2</text>
<text x="220.6" y="121.9">3</text>
<text x="270.6" y="124.4">7</text>
<text x="270.6" y="121.9">5</text>
<text x="281.5" y="124.4">8</text>
<text x="281.5" y="121.9">6</text>
<text x="220.6" y="126.9">1</text>
<text x="270.6" y="126.9">9</text>
<text x="281.5" y="126.9">10</text>
<text x="76.8" y="133.9" transform="rotate(-90 76.8 133.9)">PA3</text>
<text x="79.3" y="133.9" transform="rotate(-90 79.3 133.9)">VSS_4</text>
<text x="81.9" y="133.9" transform="rotate(-90 81.9 133.9)">VDD_4</text>
<text x="84.4" y="133.9" transform="rotate(-90 84.4 133.9)">PA4</text>
<text x="86.9" y="133.9" transform="rotate(-90 86.9 133.9)">PA5</text>
<text x="89.5" y="133.9" transform="rotate(-90 89.5 133.9)">PA6</text>
<text x="92" y="133.9" transform="rotate(-90 92 133.9)">PA7</text>
<text x="94.6" y="133.9" transform="rotate(-90 94.6 133.9)">PC4</text>
<text x="97.1" y="133.9" transform="rotate(-90 97.1 133.9)">PC5</text>
<text x="99.6" y="133.9" transform="rotate(-90 99.6 133.9)">PB0</text>
<text x="102.2" y="133.9" transform="rotate(-90 102.2 133.9)">PB1</text>
<text x="104.7" y="133.9" transform="rotate(-90 104.7 133.9)">PB2</text>
<text x="107.3" y="133.9" transform="rotate(-90 107.3 133.9)">PB10</text>
<text x="109.8" y="133.9" transform="rotate(-90 109.8 133.9)">PB11</text>
<text x="112.3" y="133.9" transform="rotate(-90 112.3 133.9)">VSS_1</text>
<text x="114.9" y="133.9" transform="rotate(-90 114.9 133.9)">VDD_1</text>
<text x="75.7" y="138.9" transform="rotate(-90 75.7 138.9)">17</text>
<text x="78.2" y="138.9" transform="rotate(-90 78.2 138.9)">18</text>
<text x="80.7" y="138.9" transform="rotate(-90 80.7 138.9)">19</text>
<text x="83.3" y="138.9" transform="rotate(-90 83.3 138.9)">20</text>
<text x="85.8" y="138.9" transform="rotate(-90 85.8 138.9)">21</text>
<text x="88.4" y="138.9" transform="rotate(-90 88.4 138.9)">22</text>
<text x="90.9" y="138.9" transform="rotate(-90 90.9 138.9)">23</text>
<text x="93.4" y="138.9" transform="rotate(-90 93.4 138.9)">24</text>
<text x="96" y="138.9" transform="rotate(-90 96 138.9)">25</text>
<text x="98.5" y="138.9" transform="rotate(-90 98.5 138.9)">26</text>
<text x="101.1" y="138.9" transform="rotate(-90 101.1 138.9)">27</text>
<text x="103.6" y="138.9" transform="rotate(-90 103.6 138.9)">28</text>
<text x="106.1" y="138.9" transform="rotate(-90 106.1 138.9)">29</text>
<text x="108.7" y="138.9" transform="rotate(-90 108.7 138.9)">30</text>
<text x="111.2" y="138.9" transform="rotate(-90 111.2 138.9)">31</text>
<text x="113.8" y="138.9" transform="rotate(-90 113.8 138.9)">32</text>
<text x="220.6" y="142.2">4</text>
<text x="220.6" y="139.6">5</text>
<text x="270.6" y="142.2">3</text>
<text x="270.6" y="139.6">1</text>
<text x="281.5" y="142.2">4</text>
<text x="281.5" y="139.6">2</text>
<text x="220.6" y="149.8">1</text>
<text x="220.6" y="147.3">2</text>
<text x="220.6" y="144.7">3</text>
<text x="270.6" y="149.8">9</text>
<text x="270.6" y="147.3">7</text>
<text x="270.6" y="144.7">5</text>
<text x="281.5" y="149.8">10</text>
<text x="281.5" y="147.3">8</text>
<text x="281.5" y="144.7">6</text>
<text x="221.9" y="160">6</text>
<text x="270.6" y="161.2">1</text>
<text x="281.5" y="161.2">2</text>
<text x="221.9" y="167.6">3</text>
<text x="221.9" y="165">4</text>
<text x="221.9" y="162.5">5</text>
<text x="270.6" y="166.3">5</text>
<text x="270.6" y="163.8">3</text>
<text x="281.5" y="166.3">6</text>
<text x="281.5" y="163.8">4</text>
<text x="221.9" y="172.7">1</text>
<text x="221.9" y="170.1">2</text>
<text x="270.6" y="171.4">9</text>
<text x="270.6" y="168.8">7</text>
<text x="281.5" y="171.4">10</text>
<text x="281.5" y="168.8">8</text>
</g>
<g font-size="1.8" fill="#808080">
<text x="175.1" y="30.8">BTN1</text>
<text x="191.6" y="57.5">RESET</text>
<text x="64.6" y="74">U1</text>
<text x="159.8" y="119.7">F1</text>
<text x="184.1" y="118.4">USB</text>
<text x="159.8" y="124.8">500MA</text>
<text x="21.4" y="129.8">Q1</text>
</g>
<g font-size="1.2" fill="#008000">
<text x="71.3" y="35.5">pas 1</text>
<text x="172.8" y="31.7">io 0</text>
<text x="190.7" y="31.7">io 0</text>
<text x="131.5" y="40.5" transform="rotate(-90 131.5 40.5)">sup 0</text>
<text x="165.8" y="50.8" transform="rotate(-90 165.8 50.8)">pas 1</text>
<text x="72.7" y="55.8">pas 1</text>
<text x="86.5" y="55.8">pas 1</text>
<text x="189.3" y="58.4">io 0</text>
<text x="207.2" y="58.4">io 0</text>
<text x="18.5" y="62.2" transform="rotate(-90 18.5 62.2)">sup 0</text>
<text x="67.6" y="64.7">pas 1</text>
<text x="78.9" y="64.7">pas</text>
<text x="81.2" y="64.7">1</text>
<text x="165.8" y="64.6" transform="rotate(-90 165.8 64.6)">pas 1</text>
<text x="75.7" y="69.8" transform="rotate(-90 75.7 69.8)">io 0</text>
<text x="78.2" y="69.8" transform="rotate(-90 78.2 69.8)">io 0</text>
<text x="80.7" y="69.8" transform="rotate(-90 80.7 69.8)">io 0</text>
<text x="83.3" y="69.8" transform="rotate(-90 83.3 69.8)">io 0</text>
<text x="85.8" y="69.8" transform="rotate(-90 85.8 69.8)">io 0</text>
<text x="88.4" y="69.8" transform="rotate(-90 88.4 69.8)">io 0</text>
<text x="90.9" y="69.8" transform="rotate(-90 90.9 69.8)">io 0</text>
<text x="93.4" y="69.8" transform="rotate(-90 93.4 69.8)">io 0</text>
<text x="96" y="69.8" transform="rotate(-90 96 69.8)">io 0</text>
<text x="98.5" y="69.8" transform="rotate(-90 98.5 69.8)">io 0</text>
<text x="101.1" y="69.8" transform="rotate(-90 101.1 69.8)">io 0</text>
<text x="103.6" y="69.8" transform="rotate(-90 103.6 69.8)">io 0</text>
<text x="106.1" y="69.8" transform="rotate(-90 106.1 69.8)">io 0</text>
<text x="108.7" y="69.8" transform="rotate(-90 108.7 69.8)">io 0</text>
<text x="111.2" y="69.8" transform="rotate(-90 111.2 69.8)">io 0</text>
<text x="113.8" y="69.8" transform="rotate(-90 113.8 69.8)">io 0</text>
<text x="27" y="77.4">pas 1</text>
<text x="38.3" y="77.4">pas 1</text>
<text x="40.1" y="77.4" transform="rotate(-90 40.1 77.4)">pas 1</text>
<text x="49" y="77.4" transform="rotate(-90 49 77.4)">pas 1</text>
<text x="60.4" y="73.5" transform="rotate(-90 60.4 73.5)">sup 0</text>
<text x="41.6" y="82.5" transform="rotate(-90 41.6 82.5)">1</text>
<text x="41.6" y="78.8" transform="rotate(-90 41.6 78.8)">2</text>
<text x="27" y="85">pas 1</text>
<text x="38.3" y="85">pas</text>
<text x="40.1" y="86.2" transform="rotate(-90 40.1 86.2)">pas 1</text>
<text x="40.6" y="85">1</text>
<text x="49" y="88.7" transform="rotate(-90 49 88.7)">pas 1</text>
<text x="58.5" y="85">io 0</text>
<text x="58.5" y="87.6">io 0</text>
<text x="129.7" y="87.6">io 0</text>
<text x="129.7" y="85">io 0</text>
<text x="160.8" y="85" transform="rotate(-90 160.8 85)">pas 1</text>
<text x="27" y="95.2">pas 1</text>
<text x="38.3" y="95.2">pas 1</text>
<text x="40.1" y="95.2" transform="rotate(-90 40.1 95.2)">pas 1</text>
<text x="58.5" y="90.1">io 0</text>
<text x="58.5" y="92.7">io 0</text>
<text x="58.5" y="95.2">io 0</text>
<text x="129.7" y="95.2">io 0</text>
<text x="129.7" y="92.7">io 0</text>
<text x="129.7" y="90.1">io 0</text>
<text x="197.6" y="92.7" transform="rotate(-90 197.6 92.7)">sup 0</text>
<text x="41.6" y="100.3" transform="rotate(-90 41.6 100.3)">1</text>
<text x="41.6" y="96.6" transform="rotate(-90 41.6 96.6)">2</text>
<text x="58.5" y="97.7">io 0</text>
<text x="58.5" y="100.3">io 0</text>
<text x="129.7" y="100.3">io 0</text>
<text x="129.7" y="97.7">io 0</text>
<text x="160.8" y="96.3" transform="rotate(-90 160.8 96.3)">pas 1</text>
<text x="27" y="102.8">pas 1</text>
<text x="38.3" y="102.8">pas</text>
<text x="40.1" y="103.9" transform="rotate(-90 40.1 103.9)">pas 1</text>
<text x="40.6" y="102.8">1</text>
<text x="58.5" y="102.8">io 0</text>
<text x="58.5" y="105.4">io 0</text>
<text x="58.5" y="107.9">io 0</text>
<text x="129.7" y="107.9">io 0</text>
<text x="129.7" y="105.4">io 0</text>
<text x="129.7" y="102.8">io 0</text>
<text x="166.4" y="106.6">io 0</text>
<text x="166.4" y="104.1">io 0</text>
<text x="191.9" y="107.9">io 0</text>
<text x="58.5" y="110.4">io 0</text>
<text x="58.5" y="113">io 0</text>
<text x="129.7" y="113">io 0</text>
<text x="129.7" y="110.4">io 0</text>
<text x="166.4" y="111.7">io 0</text>
<text x="166.4" y="109.2">io 0</text>
<text x="191.9" y="110.4">io 0</text>
<text x="27" y="116.8">pas 1</text>
<text x="38.3" y="116.8">pas 1</text>
<text x="58.5" y="115.5">io 0</text>
<text x="58.5" y="118.1">io 0</text>
<text x="129.7" y="118.1">io 0</text>
<text x="129.7" y="115.5">io 0</text>
<text x="166.4" y="114.3">io 0</text>
<text x="223.7" y="119.3">pas 1</text>
<text x="223.7" y="116.8">pas 1</text>
<text x="265.7" y="119.3">pas 1</text>
<text x="265.7" y="116.8">pas 1</text>
<text x="284.6" y="119.3">pas 1</text>
<text x="284.6" y="116.8">pas 1</text>
<text x="27" y="123.1">pas 1</text>
<text x="38.3" y="123.1">pas</text>
<text x="40.6" y="123.1">1</text>
<text x="58.5" y="120.6">io 0</text>
<text x="58.5" y="123.1">io 0</text>
<text x="129.7" y="123.1">io 0</text>
<text x="129.7" y="120.6">io 0</text>
<text x="156.3" y="121.9">io 0</text>
<text x="169.1" y="121.9">io 0</text>
<text x="223.7" y="124.4">pas 1</text>
<text x="223.7" y="121.9">pas 1</text>
<text x="265.7" y="124.4">pas 1</text>
<text x="265.7" y="121.9">pas 1</text>
<text x="284.6" y="124.4">pas 1</text>
<text x="284.6" y="121.9">pas 1</text>
<text x="22.3" y="130.6" transform="rotate(-90 22.3 130.6)">sup 0</text>
<text x="26.1" y="126.9" transform="rotate(-90 26.1 126.9)">pas 0</text>
<text x="223.7" y="126.9">pas 1</text>
<text x="265.7" y="126.9">pas 1</text>
<text x="284.6" y="126.9">pas 1</text>
<text x="8" y="132">pas 1</text>
<text x="18.1" y="132">pas 0 pas</text>
<text x="24.1" y="132">1</text>
<text x="153.8" y="137.1">pas 1</text>
<text x="26.1" y="140.8" transform="rotate(-90 26.1 140.8)">pas 0</text>
<text x="75.7" y="141" transform="rotate(-90 75.7 141)">io 0</text>
<text x="78.2" y="141" transform="rotate(-90 78.2 141)">io 0</text>
<text x="80.7" y="141" transform="rotate(-90 80.7 141)">io 0</text>
<text x="83.3" y="141" transform="rotate(-90 83.3 141)">io 0</text>
<text x="85.8" y="141" transform="rotate(-90 85.8 141)">io 0</text>
<text x="88.4" y="141" transform="rotate(-90 88.4 141)">io 0</text>
<text x="90.9" y="141" transform="rotate(-90 90.9 141)">io 0</text>
<text x="93.4" y="141" transform="rotate(-90 93.4 141)">io 0</text>
<text x="96" y="141" transform="rotate(-90 96 141)">io 0</text>
<text x="98.5" y="141" transform="rotate(-90 98.5 141)">io 0</text>
<text x="101.1" y="141" transform="rotate(-90 101.1 141)">io 0</text>
<text x="103.6" y="141" transform="rotate(-90 103.6 141)">io 0</text>
<text x="106.1" y="141" transform="rotate(-90 106.1 141)">io 0</text>
<text x="108.7" y="141" transform="rotate(-90 108.7 141)">io 0</text>
<text x="111.2" y="141" transform="rotate(-90 111.2 141)">io 0</text>
<text x="113.8" y="141" transform="rotate(-90 113.8 141)">io 0</text>
<text x="135.4" y="142.3" transform="rotate(-90 135.4 142.3)">0</text>
<text x="156.9" y="142.2" transform="rotate(-90 156.9 142.2)">pas 1</text>
<text x="170.9" y="142.2" transform="rotate(-90 170.9 142.2)">pas 1</text>
<text x="223.7" y="142.2">pas 1</text>
<text x="223.7" y="139.6">pas 1</text>
<text x="265.7" y="142.2">pas 1</text>
<text x="265.7" y="139.6">pas 1</text>
<text x="284.6" y="142.2">pas 1</text>
<text x="284.6" y="139.6">pas 1</text>
<text x="109.6" y="148.5">pas</text>
<text x="111.8" y="148.5">1</text>
<text x="120.8" y="148.5">pas 1</text>
<text x="135.4" y="144.6" transform="rotate(-90 135.4 144.6)">sup</text>
<text x="223.7" y="149.8">pas 1</text>
<text x="223.7" y="147.3">pas 1</text>
<text x="223.7" y="144.7">pas 1</text>
<text x="265.7" y="149.8">pas 1</text>
<text x="265.7" y="147.3">pas 1</text>
<text x="265.7" y="144.7">pas 1</text>
<text x="284.6" y="149.8">pas 1</text>
<text x="284.6" y="147.3">pas 1</text>
<text x="284.6" y="144.7">pas 1</text>
<text x="76.5" y="153.6">pas</text>
<text x="78.8" y="153.6">1</text>
<text x="87.8" y="153.6">pas 1</text>
<text x="104.9" y="151.1" transform="rotate(-90 104.9 151.1)">pas 1</text>
<text x="156.9" y="156" transform="rotate(-90 156.9 156)">pas 1</text>
<text x="156.9" y="153.6" transform="rotate(-90 156.9 153.6)">pas 0</text>
<text x="170.9" y="156" transform="rotate(-90 170.9 156)">pas 1</text>
<text x="170.9" y="153.6" transform="rotate(-90 170.9 153.6)">pas 0</text>
<text x="109.6" y="158.7">pas 1</text>
<text x="120.8" y="158.7">pas 1</text>
<text x="225" y="160">pas 1</text>
<text x="265.7" y="161.2">pas 1</text>
<text x="284.6" y="161.2">pas 1</text>
<text x="104.9" y="162.3" transform="rotate(-90 104.9 162.3)">pas 1</text>
<text x="132.8" y="163.8" transform="rotate(-90 132.8 163.8)">sup 0</text>
<text x="156.9" y="164.9" transform="rotate(-90 156.9 164.9)">pas 0</text>
<text x="170.9" y="164.9" transform="rotate(-90 170.9 164.9)">pas 0</text>
<text x="225" y="167.6">pas 1</text>
<text x="225" y="165">pas 1</text>
<text x="225" y="162.5">pas 1</text>
<text x="265.7" y="166.3">pas 1</text>
<text x="265.7" y="163.8">pas 1</text>
<text x="284.6" y="166.3">pas 1</text>
<text x="284.6" y="163.8">pas 1</text>
<text x="225" y="172.7">pas 1</text>
<text x="225" y="170.1">pas 1</text>
<text x="265.7" y="171.4">pas 1</text>
<text x="265.7" y="168.8">pas 1</text>
<text x="284.6" y="171.4">pas 1</text>
<text x="284.6" y="168.8">pas 1</text>
</g>
<g font-size=".9" fill="#008000">
<text x="25.9" y="129.8">E</text>
<text x="23.3" y="132.4">B</text>
<text x="25.9" y="135.6">C</text>
</g>
</svg>
